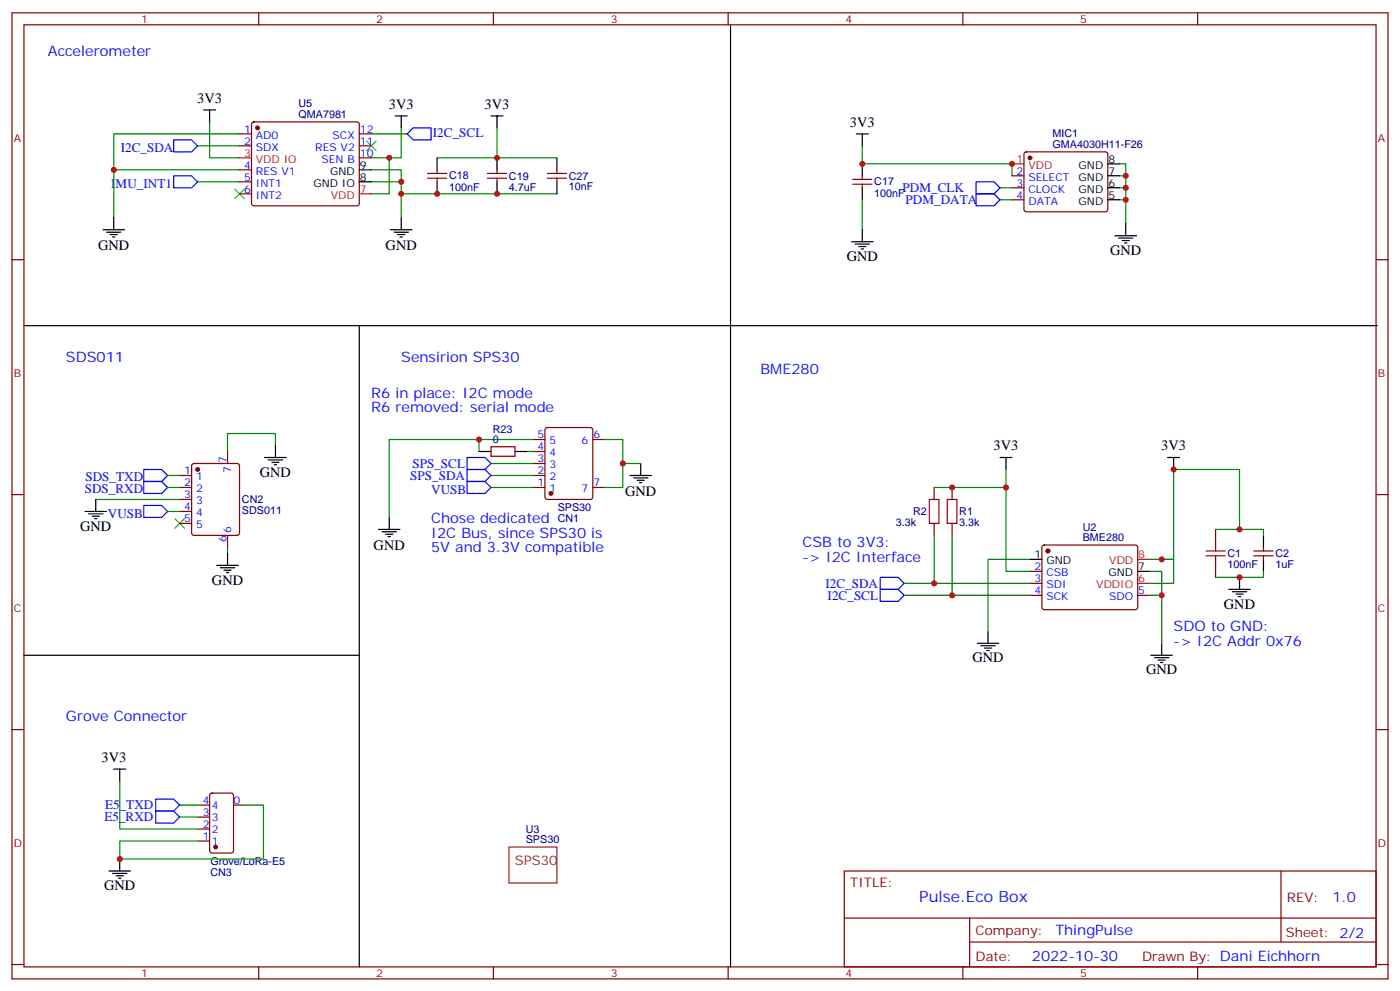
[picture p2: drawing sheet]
<svg xmlns="http://www.w3.org/2000/svg" width="412mm" height="292mm" viewBox="0 0 412 292" stroke-linecap="round" stroke-linejoin="round" font-family="sans-serif">
<g fill="none" stroke="#870000" stroke-width=".35">
<path d="M3.5 3.8h405.4v284.3h-405.4zM7.1 7.3h398.2v277.3h-398.2zM76.2 3.8v3.5M145.3 3.8v3.5M214.5 3.8v3.5M283.6 3.8v3.5M352.8 3.8v3.5M70.6 39.4h3.5M74.3 36.1l.5-.2h30.3l.5 .2 .2 .5v23.3l-.2 .5-.5 .2h-30.3l-.5-.3-.2-.4v-23.3zM105.8 39.4h3.6M70.6 42.9h3.5M70.6 50h3.5"/>
<path d="M70.6 53.5h3.5M70.6 57h3.5M105.8 42.9h3.6M105.8 46.5h3.6M125.9 52.5h5.7M125.9 51h5.7M128.8 50v1M128.8 52.5v1M143.6 52.5h5.6M143.6 51h5.6M146.4 50v1M146.4 52.5v1"/>
<path d="M161.2 52.5h5.7M161.2 51h5.7M164 50v1M164 52.5v1M251.2 54.2h5.6M251.2 52.8h5.6M254 51.8v1M254 54.2v1.1M298.1 51.8h3.5M298.1 55.3h3.5M298.1 58.8h3.5M301.9 44.9l.4-.2h23.3l.5 .2 .2 .5v16.5l-.7 .4h-23.5l-.5-.7v-16.2z"/>
<path d="M3.5 76.4h3.6M405.3 76.4h3.6M52.9 139.9h3.5M56.7 136.6l.4-.2h12.7l.7 .5 .1 20-.5 .6-13 .1-.6-.5-.1-20zM67 132.9v3.5M144.6 131.5h7.1v2.8h-7.1zM157 139.9h3.5M157 136.4h3.5M157 132.9h3.5M157 129.4h3.5M160.7 126l.5-.2h12.7l.7 .5v20l-.4 .6-13 .1-.6-.5-.1-20zM174.6 129.4h3.6"/>
<path d="M3.5 145.6h3.6M52.9 143.5h3.5M52.9 147h3.5M52.9 150.5h3.5M52.9 154.1h3.5M67 157.6v3.5M157 143.5h3.5M174.6 143.5h3.6M275.2 143.5v3.5M275.2 154.1v3.5M280.5 143.5v3.5M280.5 154.1v3.5"/>
<path d="M358.1 155.8v3.5M405.3 145.6h3.6M303.4 168.2h3.5M303.4 171.7h3.5M303.4 175.2h3.5M307.2 160.6l.4-.2 27.1 .1 .4 .6v17.9l-.7 .5-27.1-.1-.4-.6v-17.7zM335.1 175.2h3.6M358.1 166.4v3.5M369.4 163.6h5.6M369.4 162.2h5.6M372.2 161.1v1.1M372.2 163.6v1"/>
<path d="M3.5 214.7h3.6M405.3 214.7h3.6M58.2 237h3.5M62 233.6l.4-.2h5.7l.6 .5 .1 16.5-.5 .6-5.9 .1-.6-.5-.1-16.5zM68.8 237h3.5M58.2 247.5h3.5M58.2 244h3.5M58.2 240.5h3.5M248.7 256.4h156.6v28.2h-156.6zM377.3 256.4v20.9M248.7 270.2h156.5M285.6 277.3h119.6"/>
<path d="M285.6 270.2v14.1M3.5 283.9h3.6M76.2 284.6v3.5M145.3 284.6v3.5M214.5 284.6v3.5M283.6 284.6v3.5M352.8 284.6v3.5M405.3 283.9h3.6"/>
</g>
<path d="M69.1 55.6l2.9 2.9M72 55.6l-2.9 2.9M107.9 41.5l2.9 2.8M110.8 41.5l-2.9 2.8M51.5 152.6l2.8 2.9M54.3 152.6l-2.8 2.9" fill="none" stroke="#3c3" stroke-width=".35"/>
<g fill="none" stroke="#008700" stroke-width=".35">
<path d="M61.7 35.9v10.6h8.9M70.6 39.4h-37.1v24.7M109.4 39.4h10.5M118.2 37.6v8.9h-8.8M146.4 37.6v8.9M33.5 50h37.1M58.2 53.5h12.4M58.2 42.9h12.4M109.4 50h8.8v14.1M109.4 53.5h8.8M114.7 46.5v10.5h-5.3M118.2 57h45.8"/>
<path d="M128.8 46.5h35.2M254 42.9v5.3h44.1v3.6M254 58.8v8.8M294.6 55.3h3.5M294.6 58.8h3.5M329.8 48.2h1.8v17.7M329.8 55.3h1.8M329.8 58.8h1.8M329.8 51.8h1.8M49.4 139.9h3.5M81.1 131.1v-3.5h-14.1v5.3M141.1 129.4v3.5"/>
<path d="M144.6 136.4h12.4M144.6 139.9h12.4M155.2 132.9h1.8M157 129.4h-42.3v22.9M178.2 129.4h5.2v14.1h-5.2M183.4 136.4h5.3M296.3 138.2v30h7.1M28.2 147h24.7M49.4 143.5h3.5M49.4 150.5h3.5M144.6 143.5h12.4M275.2 143.5h21.1"/>
<path d="M275.2 157.6v14.1M280.5 157.6v17.6M358.1 155.8h14.1v1.8M365.1 155.8v-17.6h-19.4v26.4h-7M67 161.1v1.8M266.3 171.7h37.1M266.3 175.2h37.1M303.4 164.6h-12.4v21.2M338.7 175.2h3.5v14.1M338.7 168.2h3.5v7M342.2 164.6h3.5v7.1h-7M372.2 168.2v1.7h-14.1"/>
<path d="M35.3 229.9v14.1h22.9M52.9 237h5.3M72.3 237h5.3v15.8h-42.3v-5.3h22.9M52.9 240.5h5.3"/>
</g>
<g fill="none" stroke="#00f" stroke-width=".35">
<path d="M119.9 39.4l1.8-1.8h5.3v3.6h-5.3zM51.2 51.8h5.2l1.8 1.7-1.8 1.8h-5.2zM51.2 41.2h5.2l1.8 1.7-1.8 1.8h-5.2zM287.5 53.5h5.3l1.8 1.8-1.8 1.7h-5.3zM287.5 57h5.3l1.8 1.8-1.8 1.8h-5.3zM42.3 138.2h5.3l1.8 1.7-1.8 1.8h-5.3zM137.6 134.7h5.3l1.7 1.7-1.7 1.8h-5.3zM137.6 138.2h5.3l1.7 1.7-1.7 1.8h-5.3zM42.3 141.7h5.3l1.8 1.8-1.8 1.7h-5.3zM42.3 148.8h5.3l1.8 1.7-1.8 1.8h-5.3zM137.6 141.7h5.3l1.7 1.8-1.7 1.7h-5.3zM259.3 169.9h5.3l1.7 1.8-1.7 1.8h-5.3z"/>
<path d="M259.3 173.5h5.3l1.7 1.7-1.7 1.8h-5.3zM45.9 238.7h5.3l1.7 1.8-1.7 1.8h-5.3zM45.9 235.2h5.3l1.7 1.8-1.7 1.7h-5.3z"/>
</g>
<g fill="none" stroke="#000" stroke-width=".35">
<path d="M215.2 7.7v276.9M60 32.3h3.5M61.7 32.3v3.6M116.4 34.1h3.5M118.2 34.1v3.5M144.6 34.1h3.6M146.4 34.1v3.5M252.2 39.4h3.6M254 39.4v3.5M105.8 53.5h3.6M105.8 50h3.6M128.8 46.5v3.5"/>
<path d="M128.8 53.5v3.5M146.4 46.5v3.5M146.4 53.5v3.5M164 46.5v3.5M164 53.5v3.5M254 48.2v3.6M254 55.3v3.5M326.3 58.8h3.5M326.3 55.3h3.5M326.3 51.8h3.5M326.3 48.2h3.5M30.3 67.6h6.4"/>
<path d="M31.4 68.3h4.2M32.5 69h2.1M33.2 69.7h.7M33.5 64.1v3.5M115 67.6h6.4M116.1 68.3h4.2M117.1 69h2.1M117.8 69.7h.7M118.2 64.1v3.5M250.8 71.2h6.4M251.9 71.9h4.2M252.9 72.6h2.2"/>
<path d="M253.6 73.3h.8M254 67.6v3.6M328.4 69.4h6.4M329.5 70.1h4.2M330.6 70.8h2.1M331.3 71.5h.7M331.6 65.9v3.5M7.1 95.8h398.6M105.8 95.8v188.8M78 134.7h6.3M79 135.4h4.3M80.1 136.1h2.1"/>
<path d="M80.8 136.8h.7M81.1 131.1v3.6M141.1 132.9h3.5M151.7 132.9h3.5M185.6 139.9h6.3M188.7 136.4v3.5M294.6 134.7h3.5M296.3 134.7v3.5M344 134.7h3.5M345.7 134.7v3.5M25 150.5h6.4M26.1 151.2h4.2"/>
<path d="M27.2 151.9h2.1M27.9 152.6h.7M28.2 147v3.5M111.5 155.8h6.3M112.5 156.5h4.3M113.6 157.2h2.1M114.3 157.9h.7M114.7 152.3v3.5M186.6 140.7h4.3M187.7 141.4h2.1M188.4 142.1h.7M372.2 157.6v3.5"/>
<path d="M63.9 166.4h6.3M64.9 167.1h4.2M66 167.8h2.1M66.7 168.5h.7M67 162.9v3.5M303.4 164.6h3.5M335.1 168.2h3.6M361.9 173.5h6.4M363 174.2h4.2M364.1 174.9h2.1M364.8 175.6h.7M365.1 169.9v3.6"/>
<path d="M372.2 164.6v3.6M7.1 192.9h98.7M287.9 189.3h6.3M288.9 190h4.3M290 190.7h2.1M290.7 191.5h.7M291 185.8v3.5M339 192.9h6.4M340.1 193.6h4.2M341.1 194.3h2.2M341.8 195h.7M342.2 189.3v3.6"/>
<path d="M33.5 226.4h3.5M35.3 226.4v3.5M32.1 256.4h6.4M33.2 257.1h4.2M34.2 257.8h2.1M34.9 258.5h.7M35.3 252.8v3.6"/>
</g>
<g fill="#870000" stroke="#870000" stroke-width=".35">
<circle cx="75.8" cy="37.6" r=".53"/>
<circle cx="58.2" cy="138.2" r=".53"/>
<circle cx="303.4" cy="46.5" r=".53"/>
<circle cx="308.7" cy="162.2" r=".53"/>
<circle cx="162.3" cy="145.2" r=".53"/>
<circle cx="63.5" cy="249.3" r=".53"/>
</g>
<path d="M70.6 46.5h3.5M105.8 57h3.6M298.1 48.2h3.5M335.1 171.7h3.6M335.1 164.6h3.6" fill="none" stroke="#f00" stroke-width=".35"/>
<path d="M273.8 147h2.8v7.1h-2.8zM279 147h2.9v7.1h-2.9zM358.1 159.3v2.9M355.2 163.6h5.7M355.2 162.2h5.7M358.1 163.6v2.8" fill="none" stroke="#a10000" stroke-width=".35"/>
<path d="M149.9 249.3h14.1v10.6h-14.1z" fill="none" stroke="#8c2424" stroke-width=".35"/>
<g fill="#c00">
<circle cx="146.4" cy="46.5" r=".88"/>
<circle cx="146.4" cy="57" r=".88"/>
<circle cx="128.8" cy="57" r=".88"/>
<circle cx="118.2" cy="57" r=".88"/>
<circle cx="118.2" cy="53.5" r=".88"/>
<circle cx="114.7" cy="46.5" r=".88"/>
<circle cx="33.5" cy="50" r=".88"/>
<circle cx="254" cy="48.2" r=".88"/>
<circle cx="298.1" cy="48.2" r=".88"/>
<circle cx="331.6" cy="58.8" r=".88"/>
<circle cx="331.6" cy="55.3" r=".88"/>
<circle cx="331.6" cy="51.8" r=".88"/>
<circle cx="342.2" cy="164.6" r=".88"/>
<circle cx="342.2" cy="175.2" r=".88"/>
<circle cx="365.1" cy="155.8" r=".88"/>
<circle cx="365.1" cy="169.9" r=".88"/>
<circle cx="275.2" cy="171.7" r=".88"/>
<circle cx="280.5" cy="175.2" r=".88"/>
<circle cx="296.3" cy="143.5" r=".88"/>
<circle cx="280.5" cy="143.5" r=".88"/>
<circle cx="183.4" cy="136.4" r=".88"/>
<circle cx="141.1" cy="129.4" r=".88"/>
<circle cx="345.7" cy="138.2" r=".88"/>
<circle cx="35.3" cy="252.8" r=".88"/>
</g>
<text font-size="4.6" fill="#00f" x="270.8" y="265.4">Pulse.Eco Box</text>
<g font-size="4.2" fill="#00f">
<text x="14.1" y="16.5">Accelerometer</text>
<text x="19.4" y="106.4">SDS011</text>
<text x="118.2" y="106.4">Sensirion SPS30</text>
<text x="224" y="110">BME280</text>
<text x="109.4" y="117">R6 in place: I2C mode</text>
<text x="109.4" y="121.2">R6 removed: serial mode</text>
<text x="127" y="154.1">Chose dedicated</text>
<text x="127" y="158.3">I2C Bus, since SPS30 is</text>
<text x="236.4" y="161.1">CSB to 3V3:</text>
<text x="127" y="162.5">5V and 3.3V compatible</text>
<text x="236.4" y="165.3">-&gt; I2C Interface</text>
<text x="345.7" y="185.8">SDO to GND:</text>
<text x="345.7" y="190">-&gt; I2C Addr 0x76</text>
<text x="19.4" y="212.3">Grove Connector</text>
<text x="392.5" y="265.6">1.0</text>
<text x="310.9" y="275.2">ThingPulse</text>
<text x="304" y="283">2022-10-30</text>
</g>
<g font-size="4.2">
<text x="58.1" y="30.2">3V3</text>
<text x="114.5" y="32">3V3</text>
<text x="142.8" y="32">3V3</text>
<text x="250.4" y="37.3">3V3</text>
<text x="28.9" y="73.6">GND</text>
<text x="113.6" y="73.6">GND</text>
<text x="249.4" y="76.8">GND</text>
<text x="327" y="75">GND</text>
<text x="292.7" y="132.5">3V3</text>
<text x="342.1" y="132.5">3V3</text>
<text x="76.6" y="140.3">GND</text>
<text x="184.1" y="146.1">GND</text>
<text x="23.6" y="156.2">GND</text>
<text x="110.1" y="161.9">GND</text>
<text x="62.4" y="172">GND</text>
<text x="360.5" y="179.1">GND</text>
<text x="286.5" y="195">GND</text>
<text x="337.6" y="198.5">GND</text>
<text x="29.9" y="224.3">3V3</text>
<text x="30.7" y="262">GND</text>
</g>
<g font-size="3.9" fill="#00f">
<text x="127.5" y="40.2">I2C_SCL</text>
<text x="35.6" y="44.7">I2C_SDA</text>
<text x="32.8" y="55.3">IMU_INT1</text>
<text x="265.9" y="56.5">PDM_CLK</text>
<text x="266.7" y="60.1">PDM_DATA</text>
<text x="121.5" y="137.7">SPS_SCL</text>
<text x="25.2" y="141.7">SDS_TXD</text>
<text x="120.8" y="141.2">SPS_SDA</text>
<text x="25" y="145.2">SDS_RXD</text>
<text x="127" y="145.3">VUSB</text>
<text x="31.8" y="152.3">VUSB</text>
<text x="243.1" y="173">I2C_SDA</text>
<text x="243.8" y="176.5">I2C_SCL</text>
<text x="31" y="238.2">E5_TXD</text>
<text x="30.8" y="241.8">E5_RXD</text>
</g>
<text font-size="3.9" fill="#8d2323" x="151.7" y="254.6">SPS30</text>
<g font-size="3.9" fill="#800">
<text x="250.5" y="260.9">TITLE:</text>
<text x="379.1" y="265.6">REV:</text>
<text x="287.4" y="275.1">Company:</text>
<text x="378.7" y="275.8">Sheet: 2/2</text>
<text x="287.4" y="282.8">Date:</text>
<text x="336.4" y="282.9">Drawn By: Dani Eichhorn</text>
</g>
<g font-size="3.2" fill="#800">
<text x="41.6" y="6.8">1</text>
<text x="110.8" y="6.8">2</text>
<text x="179.9" y="6.8">3</text>
<text x="249.1" y="6.8">4</text>
<text x="318.2" y="6.8">5</text>
<text x="4.1" y="41.9">A</text>
<text x="405.9" y="41.9">A</text>
<text x="4.1" y="111">B</text>
<text x="405.9" y="111">B</text>
<text x="4.1" y="180.2">C</text>
<text x="405.9" y="180.2">C</text>
<text x="4.1" y="249.3">D</text>
<text x="405.9" y="249.3">D</text>
<text x="41.6" y="287.6">1</text>
<text x="110.8" y="287.6">2</text>
<text x="179.9" y="287.6">3</text>
<text x="249.1" y="287.6">4</text>
<text x="318.2" y="287.6">5</text>
</g>
<g font-size="3.2" fill="#000080">
<text x="87.9" y="34.7">QMA7981</text>
<text x="87.9" y="31.5">U5</text>
<text x="310" y="40.3">MIC1</text>
<text x="310" y="43.5">GMA4030H11-F26</text>
<text x="132.3" y="52.8">C18</text>
<text x="149.9" y="52.9">C19</text>
<text x="167.6" y="52.9">C27</text>
<text x="132.3" y="56.1">100nF</text>
<text x="149.9" y="56.1">4.7uF</text>
<text x="167.6" y="56.1">10nF</text>
<text x="257.5" y="57.8">100nF</text>
<text x="257.5" y="54.6">C17</text>
<text x="145.2" y="130.4">0</text>
<text x="145.2" y="127.4">R23</text>
<text x="71.3" y="148.1">CN2</text>
<text x="71.3" y="151.3">SDS011</text>
<text x="164.3" y="150.5">SPS30</text>
<text x="164.3" y="153.7">CN1</text>
<text x="263.9" y="154.8">3.3k</text>
<text x="269" y="151.6">R2</text>
<text x="282.6" y="154.8">3.3k</text>
<text x="282.6" y="151.6">R1</text>
<text x="318.9" y="159.3">BME280</text>
<text x="318.9" y="156.2">U2</text>
<text x="361.6" y="167.2">100nF</text>
<text x="361.6" y="164">C1</text>
<text x="375.7" y="167.2">1uF</text>
<text x="375.7" y="164">C2</text>
<text x="154.9" y="245.1">U3</text>
<text x="154.9" y="248.2">SPS30</text>
<text x="62" y="254.7">Grove/LoRa-E5</text>
<text x="62" y="257.9">CN3</text>
</g>
<g font-size="3.2" fill="#00f">
<text x="71.9" y="39.1">1</text>
<text x="75.4" y="40.8">AD0</text>
<text x="98" y="40.8">SCX</text>
<text x="106" y="39.1">12</text>
<text x="71.9" y="42.6">2</text>
<text x="75.4" y="44.3">SDX</text>
<text x="92.8" y="44.3">RES V2</text>
<text x="94.7" y="47.9">SEN B</text>
<text x="106" y="46.1">10</text>
<text x="106" y="42.6">11</text>
<text x="71.9" y="49.6">4</text>
<text x="71.9" y="53.2">5</text>
<text x="75.4" y="51.4">RES V1</text>
<text x="299.4" y="51.4">2</text>
<text x="302.9" y="53.2">SELECT</text>
<text x="71.9" y="56.7">6</text>
<text x="75.4" y="54.9">INT1</text>
<text x="75.4" y="58.5">INT2</text>
<text x="299.4" y="54.9">3</text>
<text x="299.4" y="58.5">4</text>
<text x="302.9" y="56.7">CLOCK</text>
<text x="302.9" y="60.2">DATA</text>
<text x="158.3" y="129">5</text>
<text x="161.8" y="130.8">5</text>
<text x="171.3" y="130.8">6</text>
<text x="174.8" y="129">6</text>
<text x="66.7" y="136.4" transform="rotate(-90 66.7 136.4)">7</text>
<text x="158.3" y="136.1">3</text>
<text x="158.3" y="132.5">4</text>
<text x="161.8" y="137.8">3</text>
<text x="161.8" y="134.3">4</text>
<text x="54.3" y="139.6">1</text>
<text x="54.3" y="143.1">2</text>
<text x="57.7" y="141.4">1</text>
<text x="68.1" y="139.1" transform="rotate(-90 68.1 139.1)">7</text>
<text x="158.3" y="143.1">1</text>
<text x="158.3" y="139.6">2</text>
<text x="161.8" y="141.4">2</text>
<text x="174.8" y="143.1">7</text>
<text x="54.3" y="146.6">3</text>
<text x="57.7" y="144.9">2</text>
<text x="57.7" y="148.4">3</text>
<text x="161.8" y="144.9">1</text>
<text x="171.3" y="144.9">7</text>
<text x="54.3" y="150.2">4</text>
<text x="54.3" y="153.7">5</text>
<text x="57.7" y="151.9">4</text>
<text x="57.7" y="155.5">5</text>
<text x="66.7" y="159.6" transform="rotate(-90 66.7 159.6)">6</text>
<text x="68.1" y="156.9" transform="rotate(-90 68.1 156.9)">6</text>
<text x="304.7" y="167.8">2</text>
<text x="304.7" y="171.3">3</text>
<text x="308.2" y="169.6">CSB</text>
<text x="308.2" y="173.1">SDI</text>
<text x="304.7" y="174.9">4</text>
<text x="308.2" y="176.6">SCK</text>
<text x="326.7" y="176.6">SDO</text>
<text x="335.3" y="174.9">5</text>
<text x="59.7" y="236.6">4</text>
<text x="62.4" y="238">4</text>
<text x="68.8" y="236.6">0</text>
<text x="59.7" y="243.7">2</text>
<text x="59.7" y="240.1">3</text>
<text x="62.4" y="245.1">2</text>
<text x="62.4" y="241.5">3</text>
<text x="59.7" y="247.2">1</text>
<text x="62.4" y="248.6">1</text>
</g>
<g font-size="3.2" fill="#f00">
<text x="71.9" y="46.1">3</text>
<text x="75.4" y="47.9">VDD IO</text>
<text x="299.4" y="47.9">1</text>
<text x="302.9" y="49.6">VDD</text>
<text x="97.5" y="58.5">VDD</text>
<text x="106" y="56.7">7</text>
<text x="326.8" y="166.1">VDD</text>
<text x="335.3" y="164.3">8</text>
<text x="322.9" y="173.1">VDDIO</text>
<text x="335.3" y="171.3">6</text>
</g>
<g font-size="3.2">
<text x="326.5" y="47.9">8</text>
<text x="97.2" y="51.4">GND</text>
<text x="106" y="53.2">8</text>
<text x="106" y="49.6">9</text>
<text x="317.7" y="53.2">GND</text>
<text x="317.7" y="49.6">GND</text>
<text x="326.5" y="51.4">7</text>
<text x="92.3" y="54.9">GND IO</text>
<text x="317.7" y="56.7">GND</text>
<text x="326.5" y="58.5">5</text>
<text x="326.5" y="54.9">6</text>
<text x="317.7" y="60.2">GND</text>
<text x="304.7" y="164.3">1</text>
<text x="308.2" y="166.1">GND</text>
<text x="335.3" y="167.8">7</text>
<text x="326.6" y="169.6">GND</text>
</g>
</svg>
